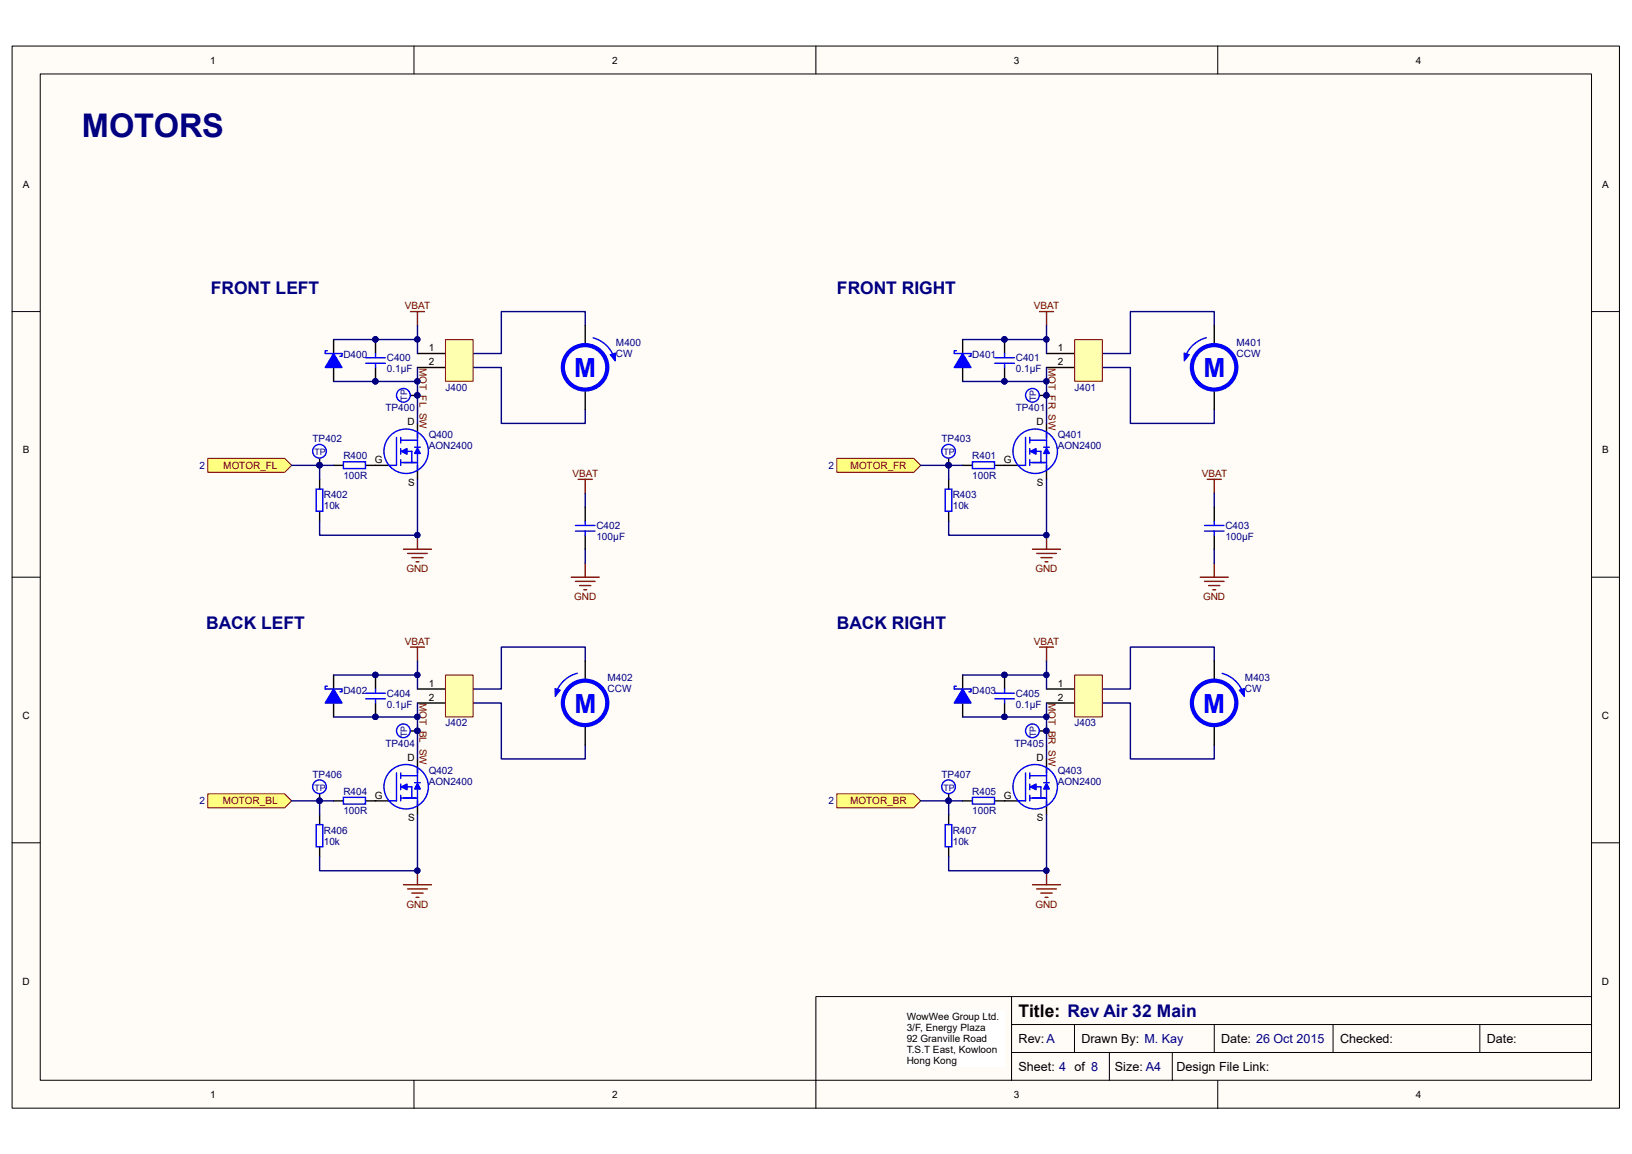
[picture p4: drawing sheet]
<svg xmlns="http://www.w3.org/2000/svg" width="297mm" height="210mm" viewBox="0 0 297 210" stroke-linecap="round" stroke-linejoin="round" font-family="sans-serif">
<path d="M2.2 8.4h292.5v193.3h-292.5z" fill="#fffcf8"/>
<path d="M2.2 8.4h292.5v193.3h-292.5z" fill="none" stroke="#000" stroke-width=".18"/>
<path d="M7.4 13.5h282.2v183.1h-282.2z" fill="#fffcf8"/>
<g fill="none" stroke="#000" stroke-width=".18">
<path d="M7.3 13.5h282.3v183.1h-282.3zM75.3 8.4v5.1M148.5 8.4v5.1M221.6 8.4v5.1M2.2 56.7h5.1M289.7 56.7h5.1M2.2 105h5.1M289.7 105h5.1M2.2 153.4h5.1M289.7 153.4h5.1M75.3 196.6v5.1M184.1 186.5h105.6"/>
<path d="M184.1 191.5h105.6M184.1 181.4v15.2M195.5 186.5v5M201.9 191.5v5.1M213.4 191.5v5.1M221 186.5v5M221.6 196.6v5.1M289.7 181.4h-141.2v20.3"/>
</g>
<path d="M165.1 184h17.7v10.1h-17.7z" fill="#fff"/>
<path d="M165 183.9h17.8v10.2h-17.8z" fill="none" stroke="#fff" stroke-width=".18"/>
<path d="M242.6 186.5v5M269.3 186.5v5" fill="none" stroke="#000" stroke-width=".18"/>
<path d="M106.5 59.2v-2.5h-15.3v7.6h-5M221 59.2v-2.5h-15.3v7.6h-5.1M86.2 66.9h5v10.2h15.3v-2.6M200.6 66.9h5.1v10.2h15.3v-2.6M86.2 127.9h5v10.2h15.3v-2.5M106.5 120.3v-2.5h-15.3v7.6h-5M200.6 127.9h5.1v10.2h15.3v-2.5M221 120.3v-2.5h-15.3v7.6h-5.1" fill="none" stroke="#000080" stroke-width=".25"/>
<path d="M106.5 59.2v3.6M221 59.2v3.6M106.5 71v3.5M221 71v3.5M106.5 120.3v3.6M106.5 132v3.6M221 120.3v3.6M221 132v3.6" fill="none" stroke="#000" stroke-width=".25"/>
<g fill="none" stroke="#00f" stroke-width=".76">
<circle cx="106.5" cy="66.9" r="4"/>
<circle cx="221" cy="66.9" r="4"/>
<circle cx="106.5" cy="127.9" r="4"/>
<circle cx="221" cy="127.9" r="4"/>
</g>
<path d="M107.9 61.5a5.6 5.6 0 0 1 3.9 3.9M215.9 64.6l-.3 .8M219.5 61.5a5.6 5.6 0 0 0-3.7 3.1M101.4 125.7l-.2 .7M105.1 122.5a5.6 5.6 0 0 0-3.7 3.2M222.4 122.5a5.6 5.6 0 0 1 3.7 3.2M226.1 125.7l.2 .7" fill="none" stroke="#00f" stroke-width=".25"/>
<g fill="#00f" stroke="#00f" stroke-width=".18">
<path d="M101 125.3l1 .3-1 1.2z"/>
<path d="M215.5 64.2l1 .3-1 1.2z"/>
<path d="M111 64.5l1-.3v1.5z"/>
<path d="M225.5 125.6l1-.3v1.5z"/>
</g>
<g fill="none" stroke="#800000" stroke-width=".25">
<path d="M74.7 56.7h2.5M76 56.7v2.5M189.2 56.7h2.5M190.5 56.7v2.5M73.4 100h5.1M76 97.4v2.6M187.9 100h5.1M190.5 97.4v2.6M74.2 100.7h3.6M74.7 117.8h2.5M75 101.5h2M75.7 102.2h.5"/>
<path d="M76 117.8v2.5M188.7 100.7h3.5M189.2 117.8h2.5M189.4 101.5h2.1M190.2 102.2h.5M190.5 117.8v2.5M76 158.5v2.5M190.5 158.5v2.5M73.4 161h5.1M74.2 161.8h3.6M75 162.5h2M75.7 163.3h.5"/>
<path d="M187.9 161h5.1M188.7 161.8h3.5M189.4 162.5h2.1M190.2 163.3h.5"/>
</g>
<g fill="#000080" stroke="#000080" stroke-width=".18">
<circle cx="76" cy="97.4" r=".48"/>
<circle cx="190.4" cy="97.4" r=".48"/>
<circle cx="76" cy="158.4" r=".48"/>
<circle cx="190.4" cy="158.4" r=".48"/>
</g>
<g fill="#ffff80" stroke="#800000" stroke-width=".18">
<path d="M37.8 83.4h14l1.3 1.3-1.3 1.3h-14z" fill-rule="evenodd"/>
<path d="M152.3 83.4h14l1.3 1.3-1.3 1.3h-14z" fill-rule="evenodd"/>
<path d="M37.8 144.5h14l1.3 1.2-1.3 1.3h-14z" fill-rule="evenodd"/>
<path d="M152.3 144.5h14l1.3 1.2-1.3 1.3h-14z" fill-rule="evenodd"/>
</g>
<g fill="none" stroke="#000" stroke-width=".25">
<path d="M60.7 61.8v2.5M60.7 66.9v2.5M68.3 61.8v2.5M68.3 66.9v2.5M175.2 61.8v2.5M175.2 66.9v2.5M182.8 61.8v2.5M182.8 66.9v2.5M58.2 83.4v1.3M58.2 87.2v1.8M58.2 93.1v1.8M60.7 84.7h1.8"/>
<path d="M66.6 84.7h1.7M172.6 87.2v1.8M172.6 93.1v1.8M175.2 84.7h1.8M181 84.7h1.8M60.7 122.9v2.5M60.7 127.9v2.6M68.3 122.9v2.5M68.3 127.9v2.6M175.2 122.9v2.5M175.2 127.9v2.6M182.8 122.9v2.5"/>
<path d="M182.8 127.9v2.6M58.2 148.3v1.8M58.2 154.1v1.8M60.7 145.7h1.8M66.6 145.7h1.7M172.6 148.3v1.8M172.6 154.1v1.8M175.2 145.7h1.8M181 145.7h1.8"/>
</g>
<g fill="none" stroke="#00f" stroke-width=".25">
<path d="M59.6 63.8h-.4v.5h3v.5h-.3M66.6 65.1h3.5M66.6 66.1h3.5M68.3 64.3v.8M68.3 66.1v.8M174 63.8h-.3v.5h3v.5h-.4M181 65.1h3.6M181 66.1h3.6M182.8 64.3v.8M182.8 66.1v.8M57.5 89h1.3v4h-1.3zM62.5 84.1h4v1.2h-4z"/>
<path d="M172 89h1.2v4h-1.2zM177 84.1h4v1.2h-4zM59.6 124.9h-.4v.5h3v.5h-.3M66.6 126.2h3.5M66.6 127.2h3.5M68.3 125.4v.8M68.3 127.2v.7M174 124.9h-.3v.5h3v.5h-.4M181 126.2h3.6M181 127.2h3.6M182.8 125.4v.8M182.8 127.2v.7"/>
<path d="M57.5 150.1h1.3v4h-1.3zM62.5 145.1h4v1.2h-4zM172 150.1h1.2v4h-1.2zM177 145.1h4v1.2h-4z"/>
</g>
<g fill="none" stroke="#800000" stroke-width=".25">
<path d="M105.2 87.2h2.6M106.5 87.2v2.6M219.7 87.2h2.6M221 87.2v2.6M104 105h5M104.7 105.8h3.6M105.5 106.6h2M106.3 107.3h.5M106.5 102.5v2.5M218.4 105h5.1M219.2 105.8h3.6M220 106.6h2"/>
<path d="M220.7 107.3h.5M221 102.5v2.5"/>
</g>
<g fill="#00f" stroke="#00f" stroke-width=".25">
<path d="M60.7 64.3l1.5 2.6h-3z"/>
<path d="M175.2 64.3l1.5 2.6h-3z"/>
<path d="M60.7 125.4l1.5 2.5h-3z"/>
<path d="M175.2 125.4l1.5 2.5h-3z"/>
</g>
<path d="M60.7 61.8h15.3M175.2 61.8h15.3M106.5 89.8v2.5M106.5 100v2.5M221 89.8v2.5M221 100v2.5M60.7 122.9h15.3M175.2 122.9h15.3" fill="none" stroke="#000080" stroke-width=".25"/>
<g fill="#000080" stroke="#000080" stroke-width=".18">
<circle cx="68.3" cy="69.4" r=".48"/>
<circle cx="68.3" cy="61.8" r=".48"/>
<circle cx="182.8" cy="69.4" r=".48"/>
<circle cx="182.8" cy="61.8" r=".48"/>
<circle cx="76" cy="61.8" r=".48"/>
<circle cx="190.4" cy="61.8" r=".48"/>
<circle cx="68.3" cy="130.5" r=".48"/>
<circle cx="68.3" cy="122.8" r=".48"/>
<circle cx="182.8" cy="130.5" r=".48"/>
<circle cx="182.8" cy="122.8" r=".48"/>
<circle cx="76" cy="122.8" r=".48"/>
<circle cx="190.4" cy="122.8" r=".48"/>
<circle cx="58.1" cy="84.7" r=".48"/>
</g>
<circle cx="58.1" cy="82.1" r="1.25" fill="#fff" stroke="#00f" stroke-width=".25"/>
<g fill="#000080" stroke="#000080" stroke-width=".18">
<circle cx="58.1" cy="84.7" r=".48"/>
<circle cx="172.6" cy="84.7" r=".48"/>
</g>
<path d="M172.6 83.4v1.3" fill="none" stroke="#000" stroke-width=".25"/>
<circle cx="172.6" cy="82.1" r="1.25" fill="#fff" stroke="#00f" stroke-width=".25"/>
<g fill="#000080" stroke="#000080" stroke-width=".18">
<circle cx="172.6" cy="84.7" r=".48"/>
<circle cx="172.6" cy="145.7" r=".48"/>
</g>
<path d="M172.6 144.5v1.2" fill="none" stroke="#000" stroke-width=".25"/>
<circle cx="172.6" cy="143.2" r="1.25" fill="#fff" stroke="#00f" stroke-width=".25"/>
<g fill="#000080" stroke="#000080" stroke-width=".18">
<circle cx="172.6" cy="145.7" r=".48"/>
<circle cx="58.1" cy="145.7" r=".48"/>
</g>
<path d="M58.2 144.5v1.2" fill="none" stroke="#000" stroke-width=".25"/>
<circle cx="58.1" cy="143.2" r="1.25" fill="#fff" stroke="#00f" stroke-width=".25"/>
<g fill="#000080" stroke="#000080" stroke-width=".18">
<circle cx="58.1" cy="145.7" r=".48"/>
<circle cx="190.4" cy="71.9" r=".48"/>
</g>
<path d="M189.2 72h1.3" fill="none" stroke="#000" stroke-width=".25"/>
<circle cx="187.9" cy="71.9" r="1.25" fill="#fff" stroke="#00f" stroke-width=".25"/>
<g fill="#000080" stroke="#000080" stroke-width=".18">
<circle cx="190.4" cy="71.9" r=".48"/>
<circle cx="76" cy="71.9" r=".48"/>
</g>
<path d="M74.7 72h1.3" fill="none" stroke="#000" stroke-width=".25"/>
<circle cx="73.4" cy="71.9" r="1.25" fill="#fff" stroke="#00f" stroke-width=".25"/>
<g fill="#000080" stroke="#000080" stroke-width=".18">
<circle cx="76" cy="71.9" r=".48"/>
<circle cx="76" cy="133" r=".48"/>
</g>
<path d="M74.7 133h1.3" fill="none" stroke="#000" stroke-width=".25"/>
<circle cx="73.4" cy="133" r="1.25" fill="#fff" stroke="#00f" stroke-width=".25"/>
<g fill="#000080" stroke="#000080" stroke-width=".18">
<circle cx="76" cy="133" r=".48"/>
<circle cx="190.4" cy="133" r=".48"/>
</g>
<path d="M189.2 133h1.3" fill="none" stroke="#000" stroke-width=".25"/>
<circle cx="187.9" cy="133" r="1.25" fill="#fff" stroke="#00f" stroke-width=".25"/>
<g fill="#000080" stroke="#000080" stroke-width=".18">
<circle cx="190.4" cy="133" r=".48"/>
<circle cx="68.3" cy="69.4" r=".48"/>
<circle cx="76" cy="69.4" r=".48"/>
<circle cx="182.8" cy="69.4" r=".48"/>
<circle cx="190.4" cy="69.4" r=".48"/>
<circle cx="68.3" cy="130.5" r=".48"/>
<circle cx="76" cy="130.5" r=".48"/>
<circle cx="182.8" cy="130.5" r=".48"/>
<circle cx="190.4" cy="130.5" r=".48"/>
<circle cx="58.1" cy="84.7" r=".48"/>
<circle cx="76" cy="97.4" r=".48"/>
<circle cx="172.6" cy="84.7" r=".48"/>
<circle cx="190.4" cy="97.4" r=".48"/>
<circle cx="58.1" cy="145.7" r=".48"/>
<circle cx="76" cy="158.4" r=".48"/>
<circle cx="172.6" cy="145.7" r=".48"/>
<circle cx="190.4" cy="158.4" r=".48"/>
</g>
<g fill="none" stroke="#000080" stroke-width=".25">
<path d="M60.7 69.4h15.3M175.2 69.4h15.3M53.1 84.7h7.6M58.2 84.7v2.5M76 87.2v10.2h-17.8v-2.5M167.6 84.7h7.6M172.6 84.7v2.5M190.5 87.2v10.2h-17.9v-2.5M60.7 130.5h15.3M175.2 130.5h15.3M53.1 145.7h7.6M58.2 145.7v2.6"/>
<path d="M76 148.3v10.2h-17.8v-2.6M167.6 145.7h7.6M172.6 145.7v2.6M190.5 148.3v10.2h-17.9v-2.6"/>
</g>
<g fill="none" stroke="#000" stroke-width=".25">
<path d="M76 77.1v2.5M76 64.3h5.1M76 66.9h5.1M190.5 77.1v2.5M68.3 84.7h2.6M76 84.7v2.5M106.5 92.3v2.6M106.5 97.4v2.6M182.8 84.7h2.6M190.5 84.7v2.5M221 92.3v2.6M221 97.4v2.6"/>
<path d="M76 138.1v2.6M190.5 138.1v2.6M68.3 145.7h2.6M76 145.7v2.6M182.8 145.7h2.6M190.5 145.7v2.6"/>
</g>
<g fill="none" stroke="#00f" stroke-width=".25">
<path d="M72.2 79.6v5.1h-1.3M72.9 79.6v1M76 78.8v2.6M186.6 79.6v5.1h-1.2M187.4 79.6v1M190.5 78.8v2.6M72.9 80.1h3.1M72.9 84.2h3.1M72.9 82.1h2.1v2.1M72.9 81.6v1.1M72.9 83.7v1M75.5 81.4h1"/>
<path d="M76 82.7v2.8M104.7 95.6h3.6M104.7 96.6h3.6M106.5 94.9v.7M106.5 96.6v.8M187.4 80.1h3.1M187.4 84.2h3.1M187.4 82.1h2v2.1M187.4 81.6v1.1M187.4 83.7v1M189.9 81.4h1.1M190.5 82.7v2.8"/>
<path d="M219.2 95.6h3.6M219.2 96.6h3.6M221 94.9v.7M221 96.6v.8M76 139.9v2.5M190.5 139.9v2.5M72.2 140.7v5h-1.3M72.9 140.7v1M72.9 142.7v1M72.9 144.7v1M72.9 143.2h2.1v2M72.9 141.2h3.1"/>
<path d="M72.9 145.2h3.1M75.5 142.4h1M76 143.7v2.8M186.6 140.7v5h-1.2M187.4 140.7v1M187.4 142.7v1M187.4 144.7v1M187.4 143.2h2v2M187.4 141.2h3.1M187.4 145.2h3.1M189.9 142.4h1.1M190.5 143.7v2.8"/>
<circle cx="73.9" cy="82.1" r="4"/>
<circle cx="188.4" cy="82.1" r="4"/>
<circle cx="73.9" cy="143.2" r="4"/>
<circle cx="188.4" cy="143.2" r="4"/>
</g>
<g fill="#00f" stroke="#00f" stroke-width=".25">
<path d="M76 81.5l.5 1h-1z"/>
<path d="M73.1 82.1l1-.5v1.1z"/>
<path d="M190.5 81.5l.5 1h-1.1z"/>
<path d="M187.5 82.1l1-.5v1.1z"/>
<path d="M76 142.6l.5 1h-1z"/>
<path d="M73.1 143.2l1-.5v1z"/>
<path d="M190.5 142.6l.5 1h-1.1z"/>
<path d="M187.5 143.2l1-.5v1z"/>
</g>
<path d="M81.1 61.8h5v7.6h-5z" fill="#ffffb0"/>
<path d="M81.1 61.8h5v7.6h-5z" fill="none" stroke="#800000" stroke-width=".18"/>
<path d="M76 125.4h5.1M76 127.9h5.1" fill="none" stroke="#000" stroke-width=".25"/>
<path d="M81.1 122.9h5v7.6h-5z" fill="#ffffb0"/>
<path d="M81.1 122.9h5v7.6h-5z" fill="none" stroke="#800000" stroke-width=".18"/>
<path d="M190.5 125.4h5M190.5 127.9h5" fill="none" stroke="#000" stroke-width=".25"/>
<path d="M195.6 122.9h5v7.6h-5z" fill="#ffffb0"/>
<path d="M195.6 122.9h5v7.6h-5z" fill="none" stroke="#800000" stroke-width=".18"/>
<path d="M190.5 64.3h5M190.5 66.9h5" fill="none" stroke="#000" stroke-width=".25"/>
<path d="M195.6 61.8h5v7.6h-5z" fill="#ffffb0"/>
<path d="M195.6 61.8h5v7.6h-5z" fill="none" stroke="#800000" stroke-width=".18"/>
<path d="M76 59.2v5.1M190.5 59.2v5.1M76 66.9v10.2M190.5 66.9v10.2M76 127.9v10.2M76 120.3v5.1M190.5 127.9v10.2M190.5 120.3v5.1" fill="none" stroke="#000080" stroke-width=".25"/>
<g fill="#000080" stroke="#000080" stroke-width=".18">
<circle cx="76" cy="69.4" r=".48"/>
<circle cx="76" cy="71.9" r=".48"/>
<circle cx="76" cy="61.8" r=".48"/>
<circle cx="76" cy="130.5" r=".48"/>
<circle cx="76" cy="133" r=".48"/>
<circle cx="76" cy="122.8" r=".48"/>
<circle cx="190.4" cy="130.5" r=".48"/>
<circle cx="190.4" cy="133" r=".48"/>
<circle cx="190.4" cy="122.8" r=".48"/>
<circle cx="190.4" cy="69.4" r=".48"/>
<circle cx="190.4" cy="71.9" r=".48"/>
<circle cx="190.4" cy="61.8" r=".48"/>
</g>
<text font-size="5.9" fill="#000080" x="14.9" y="24.9">MOTORS</text>
<g font-size="4.8" fill="#00f">
<text x="104.5" y="68.7">M</text>
<text x="219" y="68.7">M</text>
<text x="104.6" y="129.7">M</text>
<text x="218.9" y="129.7">M</text>
</g>
<g font-size="3.2" fill="#000080">
<text x="38.4" y="53.5">FRONT LEFT</text>
<text x="152.3" y="53.5">FRONT RIGHT</text>
<text x="37.5" y="114.6">BACK LEFT</text>
<text x="152.3" y="114.6">BACK RIGHT</text>
</g>
<text font-size="3.2" x="185.4" y="185">Title: Rev Air 32 Main</text>
<g font-size="2.3">
<text x="185.4" y="189.8">Rev:A</text>
<text x="196.8" y="189.8">Drawn By: M. Kay</text>
<text x="222.2" y="189.8">Date: 26 Oct 2015</text>
<text x="243.9" y="189.8">Checked:</text>
<text x="270.6" y="189.8">Date:</text>
<text x="185.4" y="194.9">Sheet: 4 of 8</text>
<text x="202.9" y="194.9">Size: A4</text>
<text x="214.1" y="194.9">Design File Link:</text>
</g>
<g font-size="1.8">
<text x="38.3" y="11.6">1</text>
<text x="111.4" y="11.6">2</text>
<text x="184.5" y="11.6">3</text>
<text x="257.7" y="11.6">4</text>
<text x="4.1" y="34.2">A</text>
<text x="291.6" y="34.2">A</text>
<text x="78" y="64">1</text>
<text x="192.5" y="64">1</text>
<text x="78" y="66.5">2</text>
<text x="192.5" y="66.5">2</text>
<text x="74.2" y="77.4">D</text>
<text x="188.6" y="77.4">D</text>
<text x="4.1" y="82.5">B</text>
<text x="291.6" y="82.5">B</text>
<text x="68.2" y="84.3">G</text>
<text x="74.3" y="88.4">S</text>
<text x="182.7" y="84.3">G</text>
<text x="188.7" y="88.4">S</text>
<text x="78" y="125">1</text>
<text x="192.5" y="125">1</text>
<text x="4.1" y="130.9">C</text>
<text x="78" y="127.6">2</text>
<text x="192.5" y="127.6">2</text>
<text x="291.5" y="130.9">C</text>
<text x="74.2" y="138.5">D</text>
<text x="188.6" y="138.5">D</text>
<text x="68.2" y="145.4">G</text>
<text x="74.3" y="149.4">S</text>
<text x="182.7" y="145.4">G</text>
<text x="188.7" y="149.4">S</text>
<text x="4.1" y="179.2">D</text>
<text x="291.5" y="179.2">D</text>
<text x="165" y="185.5">WowWee Group Ltd.</text>
<text x="165" y="187.6">3/F, Energy Plaza</text>
<text x="165" y="189.6">92 Granville Road</text>
<text x="165" y="191.7">T.S.T East, Kowloon</text>
<text x="165" y="193.7">Hong Kong</text>
<text x="38.3" y="199.8">1</text>
<text x="111.4" y="199.8">2</text>
<text x="184.5" y="199.8">3</text>
<text x="257.7" y="199.8">4</text>
</g>
<g font-size="1.8" fill="#800000">
<text x="73.7" y="56.3">VBAT</text>
<text x="188.1" y="56.3">VBAT</text>
<text x="76.4" y="66.9" transform="rotate(90 76.4 66.9)">MOT_FL_SW</text>
<text x="190.8" y="66.9" transform="rotate(90 190.8 66.9)">MOT_FR_SW</text>
<text x="40.6" y="85.3">MOTOR_FL</text>
<text x="104.2" y="86.9">VBAT</text>
<text x="154.8" y="85.3">MOTOR_FR</text>
<text x="218.7" y="86.9">VBAT</text>
<text x="74" y="104.1">GND</text>
<text x="188.4" y="104.1">GND</text>
<text x="104.5" y="109.2">GND</text>
<text x="218.9" y="109.2">GND</text>
<text x="73.7" y="117.4">VBAT</text>
<text x="188.1" y="117.4">VBAT</text>
<text x="76.4" y="127.9" transform="rotate(90 76.4 127.9)">MOT_BL_SW</text>
<text x="190.8" y="127.9" transform="rotate(90 190.8 127.9)">MOT_BR_SW</text>
<text x="40.6" y="146.4">MOTOR_BL</text>
<text x="154.7" y="146.4">MOTOR_BR</text>
<text x="74" y="165.2">GND</text>
<text x="188.4" y="165.2">GND</text>
</g>
<g font-size="1.8" fill="#000080">
<text x="62.5" y="65.2">D400</text>
<text x="70.4" y="65.7">C400</text>
<text x="112.1" y="62.9">M400</text>
<text x="112.1" y="65">CW</text>
<text x="177" y="65.2">D401</text>
<text x="184.9" y="65.7">C401</text>
<text x="225" y="62.9">M401</text>
<text x="225" y="65">CCW</text>
<text x="70.4" y="67.8">0.1µF</text>
<text x="81.1" y="71.1">J400</text>
<text x="184.9" y="67.8">0.1µF</text>
<text x="195.5" y="71.1">J401</text>
<text x="70.1" y="74.9">TP400</text>
<text x="184.9" y="74.9">TP401</text>
<text x="56.9" y="80.5">TP402</text>
<text x="62.5" y="83.5">R400</text>
<text x="78" y="79.7">Q400</text>
<text x="78" y="81.7">AON2400</text>
<text x="171.4" y="80.5">TP403</text>
<text x="177" y="83.5">R401</text>
<text x="192.5" y="79.7">Q401</text>
<text x="192.5" y="81.7">AON2400</text>
<text x="36.3" y="85.3">2</text>
<text x="62.5" y="87.1">100R</text>
<text x="150.8" y="85.3">2</text>
<text x="177" y="87.1">100R</text>
<text x="58.9" y="90.7">R402</text>
<text x="58.9" y="92.7">10k</text>
<text x="173.4" y="90.7">R403</text>
<text x="173.4" y="92.7">10k</text>
<text x="108.5" y="96.3">C402</text>
<text x="108.5" y="98.3">100µF</text>
<text x="223" y="96.3">C403</text>
<text x="223" y="98.3">100µF</text>
<text x="110.6" y="124">M402</text>
<text x="226.6" y="124">M403</text>
<text x="62.5" y="126.3">D402</text>
<text x="70.4" y="126.8">C404</text>
<text x="70.4" y="128.8">0.1µF</text>
<text x="110.6" y="126">CCW</text>
<text x="177" y="126.3">D403</text>
<text x="184.9" y="126.8">C405</text>
<text x="184.9" y="128.8">0.1µF</text>
<text x="226.6" y="126">CW</text>
<text x="70.1" y="135.9">TP404</text>
<text x="81.1" y="132.1">J402</text>
<text x="184.6" y="135.9">TP405</text>
<text x="195.5" y="132.1">J403</text>
<text x="56.9" y="141.6">TP406</text>
<text x="78" y="140.8">Q402</text>
<text x="78" y="142.8">AON2400</text>
<text x="171.4" y="141.6">TP407</text>
<text x="192.5" y="140.8">Q403</text>
<text x="192.5" y="142.8">AON2400</text>
<text x="36.3" y="146.4">2</text>
<text x="62.5" y="144.6">R404</text>
<text x="62.5" y="148.2">100R</text>
<text x="150.8" y="146.4">2</text>
<text x="177" y="144.6">R405</text>
<text x="177" y="148.2">100R</text>
<text x="58.9" y="151.7">R406</text>
<text x="58.9" y="153.8">10k</text>
<text x="173.4" y="151.7">R407</text>
<text x="173.4" y="153.8">10k</text>
</g>
<g font-size="1.6" fill="#000080">
<text x="74.1" y="72.9" transform="rotate(-90 74.1 72.9)">TP</text>
<text x="188.6" y="73.1" transform="rotate(-90 188.6 73.1)">TP</text>
<text x="57.2" y="82.8">TP</text>
<text x="171.7" y="82.8">TP</text>
<text x="74.1" y="134.1" transform="rotate(-90 74.1 134.1)">TP</text>
<text x="188.6" y="134.1" transform="rotate(-90 188.6 134.1)">TP</text>
<text x="57.2" y="143.9">TP</text>
<text x="171.7" y="143.9">TP</text>
</g>
</svg>
